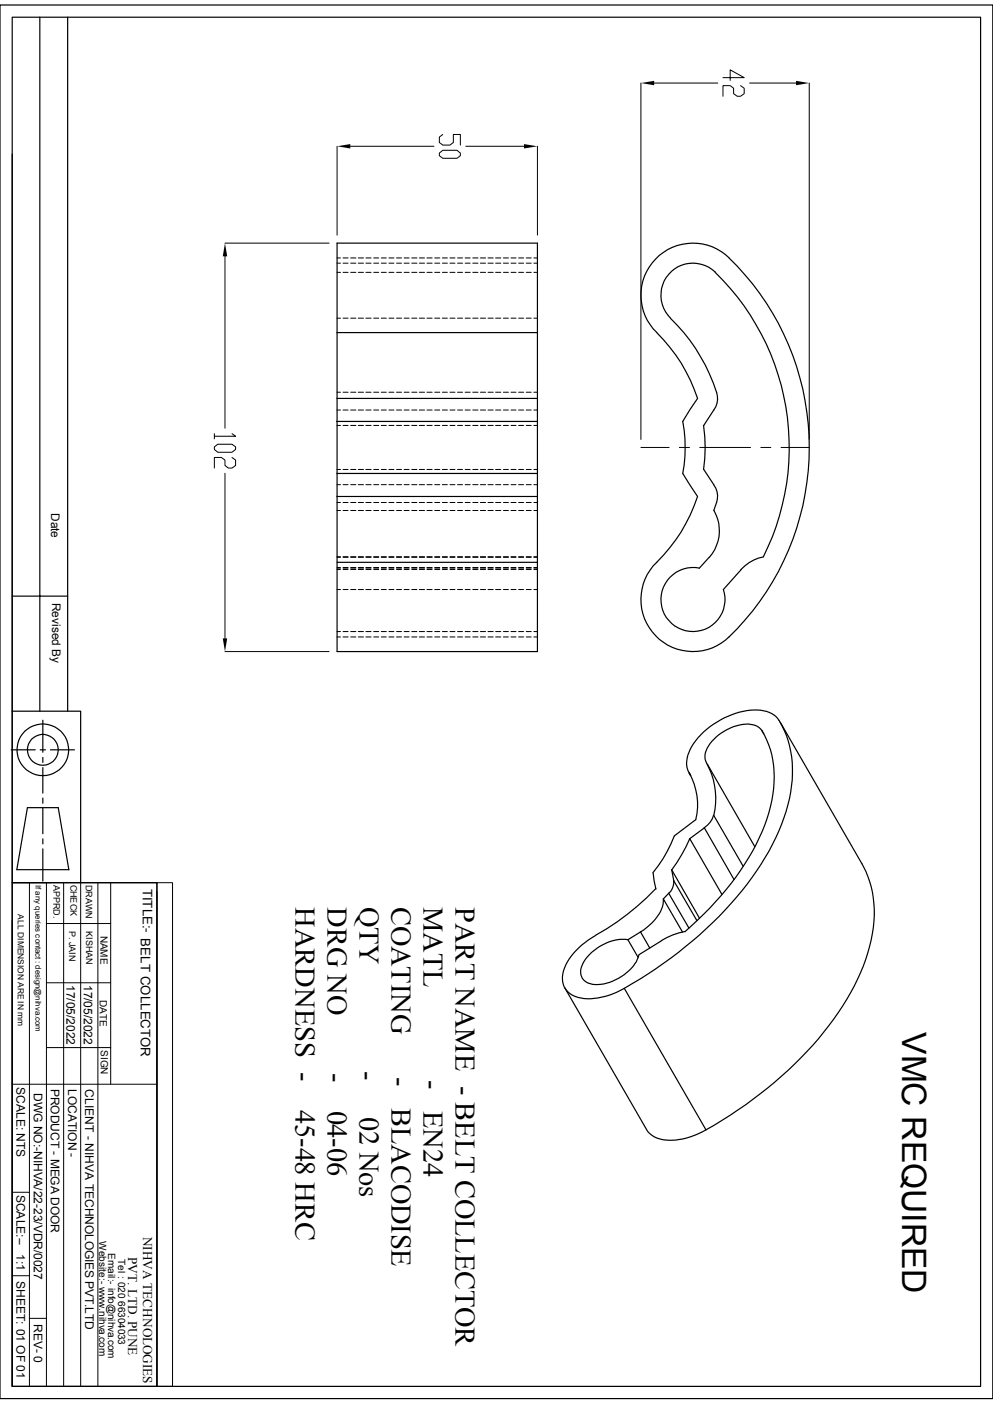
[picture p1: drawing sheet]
<svg xmlns="http://www.w3.org/2000/svg" width="210mm" height="297mm" viewBox="0 0 210 297" stroke-linecap="round" stroke-linejoin="round" font-family="sans-serif">
<g fill="none" stroke="#000" stroke-width=".25">
<path d="M0 1.1h210v294.8h-210zM2.6 3.6h204.8v289.7h-204.8zM8.4 3.6v146.9M14.3 3.6v146.9M2.6 32.6v117.9h14.5v36.2M151.3 57.6a51.6 51.6 0 0 1 10.2 60.2M151.3 57.6a6.8 6.8 0 0 0-9.6 .1 6.8 6.8 0 0 0 .1 9.6M154.2 54.6a55.8 55.8 0 0 1-.8 80.8 11 11 0 0 1-15.1-1.3 11 11 0 0 1 .6-15.1 34.1 34.1 0 0 0 8.6-14l-3.1-4.8a30.1 30.1 0 0 0 0-11l3.1-4.9a34.1 34.1 0 0 0-8.6-13.9M154.2 54.6a11 11 0 0 0-15.5 .2 11 11 0 0 0 .2 15.5M71.3 70.4h42.4v-19h-42.4v67.6M113.7 70.4v13.9h-42.4M141.8 67.4a37.4 37.4 0 0 1 9.8 15.6"/>
<path d="M71.3 89.2h42.4v11M113.7 84.3v4.9M148.8 90a32.2 32.2 0 0 1 0 9.3M148.8 99.3l2.2 3.2M151.6 83a4.1 4.1 0 0 1-.6 3.7l-2.2 3.3M71.3 119h42.4v18.8h-42.4zM71.3 105h42.4v14M71.3 100.2h42.4v4.8M151 102.6a4.1 4.1 0 0 1 .6 3.7M151 108a8.4 8.4 0 0 1-1 9.9l-2.1 2.3a6.8 6.8 0 0 0-8.1 6.4 6.8 6.8 0 0 0 7.7 6.9 6.8 6.8 0 0 0 5.5-8.8l3.8-4.2M151.6 106.3l-.6 1.7M161.5 117.8a8.5 8.5 0 0 0-4.8 2.7"/>
<path d="M2.6 126.1h11.7M2.4 158.6h5.1M2.6 150.5v36.2M8.5 158.6h1.1M9.1 152.4v6.7M10.7 158.6h5M161.1 154.5l.4 .8M161.1 154.5a20.8 20.8 0 0 1 1.8 16.1 46.9 46.9 0 0 1-11.6 20.2l-2.4 2.5-4 3.8M161.1 154.5a4.3 4.3 0 0 0-4.7-1.1 9.9 9.9 0 0 0-7.2 5.9l-.1 1.4a16.5 16.5 0 0 1 1.9 11.8l6.2 10.8M165 152.8l17.3 29.9a22.8 22.8 0 0 1 1.6 17.6 51.9 51.9 0 0 1-12 20.8 89.4 89.4 0 0 1-22.6 17.9M5.8 170.9h6.5l2.3 13.1h-11zM9.1 179.6v6.8"/>
<path d="M9.1 160.2v1.1M9.1 162.4v5.4M9.1 168.8v1.1M9.1 171v5.4M9.1 177.5v1M145.7 163.5l.4 .6M145.8 163.5a5.5 5.5 0 0 1 .5-5.6 17 17 0 0 1 14.6-7.7 5.1 5.1 0 0 1 4.4 3.2 22.9 22.9 0 0 1 1.3 16.9 53.8 53.8 0 0 1-13.2 22.2 89.9 89.9 0 0 1-21.4 16.6M145.8 163.5a13.6 13.6 0 0 1 1.4 9.9l-4.6 3.4a28.7 28.7 0 0 1-4.5 7.8M145.8 163.5l.2 .5M145.9 177.4a34.7 34.7 0 0 1-3.8 6.6M145.9 177.4l6.8 11.8M149 175.1l-3.1 2.3"/>
<path d="M149 175.1l6.2 11M149.6 161.7l10 17.4M150.9 172.5a4.8 4.8 0 0 1-2 2.6M2.6 186.7h30.6v106.6h-30.6zM2.6 194.8v98.5M125.9 197.9a13.3 13.3 0 0 0-6.9 8.1 4.2 4.2 0 0 0 3.9 5.1 14.5 14.5 0 0 0 9.1-2M132.8 198.8l2.2 3.7M135.5 197.1l1.9 3.4M135.5 197.1l-2.7 1.7a9.8 9.8 0 0 0-9.9 6 2.66 2.66 0 0 0 2.4 3.4 10 10 0 0 0 9.7-5.8l.1-.4 4.8-3M138.1 184.7l.6 3.4M138.7 188a53.9 53.9 0 0 1-12.8 9.9M140.3 190.2l4.1 7"/>
<path d="M140.3 190.2a7.1 7.1 0 0 1-2.9 5.5l-1.9 1.4M141.4 189l4.3 7.3M141.4 189l-1.1 1.2M142.1 184l5.9 10.3M142.1 184l.4 2.3M142.5 186.3l4.9 8.5M142.5 186.3a3.3 3.3 0 0 1-1.1 2.7M144.8 197.1a14.1 14.1 0 0 0-4.9 1.9M119.5 209l17.2 29.9a5.2 5.2 0 0 0 4.8 2.3 15.2 15.2 0 0 0 7.8-2.2M132 209.1l17.3 29.9"/>
<circle cx="9.1" cy="158.6" r="5.5"/>
<circle cx="9.1" cy="158.6" r="3.3"/>
</g>
<g fill="none" stroke="#000" stroke-width=".21">
<path d="M135.6 17.6v75.4M138.3 17.6h13.5M152.9 16.4h4.5l-3-1.6v2.2M156.6 18.1l.8 .6v1.1l-.8 .6h-.7l-.7-.6v-1.1l-.8-.6h-1.5v2.3M158.5 17.6h9.9M171.2 17.6v75.4M71.3 30.9v18.8M74.1 30.9h17.7M92.9 32.4l.7-.6h3l.8 .6v.5l-.8 .6h-3l-.7-.6zM93.6 28.4l-.7 .6v1.1l.7 .6h1.6l.7-.6v-1.7h1.5v2.3M98.5 30.9h12.3M113.7 30.9v18.8"/>
<path d="M47.6 51.4h22M47.6 54.2v36.4M71.3 54.6h.7M71.3 57.6h.7M71.3 55.7h.7M72.6 54.6h1M72.6 57.6h1M72.6 55.7h1M74.2 54.6h1.1M74.2 57.6h1.1M74.2 55.7h1.1M75.8 54.6h1.1"/>
<path d="M75.8 57.6h1.1M75.8 55.7h1.1M77.4 54.6h1.1M77.4 57.6h1.1M77.4 55.7h1.1M79 54.6h1.1M79 57.6h1.1M79 55.7h1.1M80.6 54.6h1.1M80.6 57.6h1.1M80.6 55.7h1.1M82.3 54.6h1"/>
<path d="M82.3 57.6h1M82.3 55.7h1M83.9 54.6h1M83.9 57.6h1M83.9 55.7h1M85.5 54.6h1M85.5 57.6h1M85.5 55.7h1M87.1 54.6h1.1M87.1 57.6h1.1M87.1 55.7h1.1M88.7 54.6h1.1"/>
<path d="M88.7 57.6h1.1M88.7 55.7h1.1M90.3 54.6h1.1M90.3 57.6h1.1M90.3 55.7h1.1M91.9 54.6h1.1M91.9 57.6h1.1M91.9 55.7h1.1M93.6 54.6h1M93.6 57.6h1M93.6 55.7h1M95.2 54.6h1"/>
<path d="M95.2 57.6h1M95.2 55.7h1M96.8 54.6h1M96.8 57.6h1M96.8 55.7h1M98.4 54.6h1M98.4 57.6h1M98.4 55.7h1M100 54.6h1.1M100 57.6h1.1M100 55.7h1.1M101.6 54.6h1.1"/>
<path d="M101.6 57.6h1.1M101.6 55.7h1.1M103.2 54.6h1.1M103.2 57.6h1.1M103.2 55.7h1.1M104.8 54.6h1.1M104.8 57.6h1.1M104.8 55.7h1.1M106.5 54.6h1M106.5 57.6h1M106.5 55.7h1M108.1 54.6h1"/>
<path d="M108.1 57.6h1M108.1 55.7h1M109.7 54.6h1M109.7 57.6h1M109.7 55.7h1M111.3 54.6h1.1M111.3 57.6h1.1M111.3 55.7h1.1M112.9 54.6h.8M112.9 57.6h.8M112.9 55.7h.8M71.3 67.3h.7"/>
<path d="M72.6 67.3h1M74.2 67.3h1.1M75.8 67.3h1.1M77.4 67.3h1.1M79 67.3h1.1M80.6 67.3h1.1M82.3 67.3h1M83.9 67.3h1M85.5 67.3h1M87.1 67.3h1.1M88.7 67.3h1.1M90.3 67.3h1.1"/>
<path d="M91.9 67.3h1.1M93.6 67.3h1M95.2 67.3h1M96.8 67.3h1M98.4 67.3h1M100 67.3h1.1M101.6 67.3h1.1M103.2 67.3h1.1M104.8 67.3h1.1M106.5 67.3h1M108.1 67.3h1M109.7 67.3h1"/>
<path d="M111.3 67.3h1.1M112.9 67.3h.8M45.3 91.7v1.1M45.3 94.5l.8-.5h3l.7 .5v.6l-.7 .6h-3l-.8-.6zM49.1 91.7l.7 .6h-4.5M49.1 96.8l.7 .5v1.2l-.7 .5h-.8l-.7-.5v-1.2l-.8-.5h-1.5v2.2M71.3 99.3h.7M71.3 90h.7M71.3 86.7h.7M71.3 83h.7M72.6 99.3h1M72.6 90h1"/>
<path d="M72.6 86.7h1M72.6 83h1M74.2 99.3h1.1M74.2 90h1.1M74.2 86.7h1.1M74.2 83h1.1M75.8 99.3h1.1M75.8 90h1.1M75.8 86.7h1.1M75.8 83h1.1M77.4 99.3h1.1M77.4 90h1.1"/>
<path d="M77.4 86.7h1.1M77.4 83h1.1M79 99.3h1.1M79 90h1.1M79 86.7h1.1M79 83h1.1M80.6 99.3h1.1M80.6 90h1.1M80.6 86.7h1.1M80.6 83h1.1M82.3 99.3h1M82.3 90h1"/>
<path d="M82.3 86.7h1M82.3 83h1M83.9 99.3h1M83.9 90h1M83.9 86.7h1M83.9 83h1M85.5 99.3h1M85.5 90h1M85.5 86.7h1M85.5 83h1M87.1 99.3h1.1M87.1 90h1.1"/>
<path d="M87.1 86.7h1.1M87.1 83h1.1M88.7 99.3h1.1M88.7 90h1.1M88.7 86.7h1.1M88.7 83h1.1M90.3 99.3h1.1M90.3 90h1.1M90.3 86.7h1.1M90.3 83h1.1M91.9 99.3h1.1M91.9 90h1.1"/>
<path d="M91.9 86.7h1.1M91.9 83h1.1M93.6 99.3h1M93.6 90h1M93.6 86.7h1M93.6 83h1M95.2 99.3h1M95.2 90h1M95.2 86.7h1M95.2 83h1M96.8 99.3h1M96.8 90h1"/>
<path d="M96.8 86.7h1M96.8 83h1M98.4 99.3h1M98.4 90h1M98.4 86.7h1M98.4 83h1M100 99.3h1.1M100 90h1.1M100 86.7h1.1M100 83h1.1M101.6 99.3h1.1M101.6 90h1.1"/>
<path d="M101.6 86.7h1.1M101.6 83h1.1M103.2 99.3h1.1M103.2 90h1.1M103.2 86.7h1.1M103.2 83h1.1M104.8 99.3h1.1M104.8 90h1.1M104.8 86.7h1.1M104.8 83h1.1M106.5 99.3h1M106.5 90h1"/>
<path d="M106.5 86.7h1M106.5 83h1M108.1 99.3h1M108.1 90h1M108.1 86.7h1M108.1 83h1M109.7 99.3h1M109.7 90h1M109.7 86.7h1M109.7 83h1M111.3 99.3h1.1M111.3 90h1.1"/>
<path d="M111.3 86.7h1.1M111.3 83h1.1M112.9 99.3h.8M112.9 90h.8M112.9 86.7h.8M112.9 83h.8M135.6 94.7h5.9M143.7 94.7h2.1M148 94.7h10.8M160.9 94.7h2.1M165.2 94.7h6M47.6 100.1v34.9"/>
<path d="M71.3 117.9h.7M71.3 102.5h.7M71.3 106.3h.7M71.3 108h.7M71.3 117.8h.7M72.6 117.9h1M72.6 106.3h1M72.6 108h1M72.6 117.8h1M72.6 102.5h1M74.2 117.9h1.1M74.2 106.3h1.1"/>
<path d="M74.2 108h1.1M74.2 117.8h1.1M74.2 102.5h1.1M75.8 117.9h1.1M75.8 106.3h1.1M75.8 108h1.1M75.8 117.8h1.1M75.8 102.5h1.1M77.4 117.9h1.1M77.4 106.3h1.1M77.4 108h1.1M77.4 117.8h1.1"/>
<path d="M77.4 102.5h1.1M79 117.9h1.1M79 106.3h1.1M79 108h1.1M79 117.8h1.1M79 102.5h1.1M80.6 117.9h1.1M80.6 106.3h1.1M80.6 108h1.1M80.6 117.8h1.1M80.6 102.5h1.1M82.3 117.9h1"/>
<path d="M82.3 106.3h1M82.3 108h1M82.3 117.8h1M82.3 102.5h1M83.9 117.9h1M83.9 106.3h1M83.9 108h1M83.9 117.8h1M83.9 102.5h1M85.5 117.9h1M85.5 106.3h1M85.5 108h1"/>
<path d="M85.5 117.8h1M85.5 102.5h1M87.1 117.9h1.1M87.1 106.3h1.1M87.1 108h1.1M87.1 117.8h1.1M87.1 102.5h1.1M88.7 117.9h1.1M88.7 106.3h1.1M88.7 108h1.1M88.7 117.8h1.1M88.7 102.5h1.1"/>
<path d="M90.3 117.9h1.1M90.3 106.3h1.1M90.3 108h1.1M90.3 117.8h1.1M90.3 102.5h1.1M91.9 117.9h1.1M91.9 106.3h1.1M91.9 108h1.1M91.9 117.8h1.1M91.9 102.5h1.1M93.6 117.9h1M93.6 106.3h1"/>
<path d="M93.6 108h1M93.6 117.8h1M93.6 102.5h1M95.2 117.9h1M95.2 106.3h1M95.2 108h1M95.2 117.8h1M95.2 102.5h1M96.8 117.9h1M96.8 106.3h1M96.8 108h1M96.8 117.8h1"/>
<path d="M96.8 102.5h1M98.4 117.9h1M98.4 106.3h1M98.4 108h1M98.4 117.8h1M98.4 102.5h1M100 117.9h1.1M100 106.3h1.1M100 108h1.1M100 117.8h1.1M100 102.5h1.1M101.6 117.9h1.1"/>
<path d="M101.6 106.3h1.1M101.6 108h1.1M101.6 117.8h1.1M101.6 102.5h1.1M103.2 117.9h1.1M103.2 106.3h1.1M103.2 108h1.1M103.2 117.8h1.1M103.2 102.5h1.1M104.8 117.9h1.1M104.8 106.3h1.1M104.8 108h1.1"/>
<path d="M104.8 117.8h1.1M104.8 102.5h1.1M106.5 117.9h1M106.5 106.3h1M106.5 108h1M106.5 117.8h1M106.5 102.5h1M108.1 117.9h1M108.1 106.3h1M108.1 108h1M108.1 117.8h1M108.1 102.5h1"/>
<path d="M109.7 117.9h1M109.7 106.3h1M109.7 108h1M109.7 117.8h1M109.7 102.5h1M111.3 117.9h1.1M111.3 106.3h1.1M111.3 108h1.1M111.3 117.8h1.1M111.3 102.5h1.1M112.9 117.9h.8M112.9 106.3h.8"/>
<path d="M112.9 108h.8M112.9 117.8h.8M112.9 102.5h.8M47.6 137.8h22M71.3 134.7h.7M71.3 120.2h.7M71.3 124.7h.7M71.3 120.5h.7M71.3 120.1h.7M71.3 133.6h.7M72.6 134.7h1M72.6 120.2h1"/>
<path d="M72.6 124.7h1M72.6 133.6h1M72.6 120.5h1M72.6 120.1h1M74.2 134.7h1.1M74.2 120.2h1.1M74.2 124.7h1.1M74.2 133.6h1.1M74.2 120.5h1.1M74.2 120.1h1.1M75.8 134.7h1.1M75.8 120.2h1.1"/>
<path d="M75.8 124.7h1.1M75.8 133.6h1.1M75.8 120.5h1.1M75.8 120.1h1.1M77.4 134.7h1.1M77.4 120.2h1.1M77.4 124.7h1.1M77.4 133.6h1.1M77.4 120.5h1.1M77.4 120.1h1.1M79 134.7h1.1M79 120.2h1.1"/>
<path d="M79 124.7h1.1M79 133.6h1.1M79 120.5h1.1M79 120.1h1.1M80.6 134.7h1.1M80.6 120.2h1.1M80.6 124.7h1.1M80.6 133.6h1.1M80.6 120.5h1.1M80.6 120.1h1.1M82.3 134.7h1M82.3 120.2h1"/>
<path d="M82.3 124.7h1M82.3 133.6h1M82.3 120.5h1M82.3 120.1h1M83.9 134.7h1M83.9 120.2h1M83.9 124.7h1M83.9 133.6h1M83.9 120.5h1M83.9 120.1h1M85.5 134.7h1M85.5 120.2h1"/>
<path d="M85.5 124.7h1M85.5 133.6h1M85.5 120.5h1M85.5 120.1h1M87.1 134.7h1.1M87.1 120.2h1.1M87.1 124.7h1.1M87.1 133.6h1.1M87.1 120.5h1.1M87.1 120.1h1.1M88.7 134.7h1.1M88.7 120.2h1.1"/>
<path d="M88.7 124.7h1.1M88.7 133.6h1.1M88.7 120.5h1.1M88.7 120.1h1.1M90.3 134.7h1.1M90.3 120.2h1.1M90.3 124.7h1.1M90.3 133.6h1.1M90.3 120.5h1.1M90.3 120.1h1.1M91.9 134.7h1.1M91.9 120.2h1.1"/>
<path d="M91.9 124.7h1.1M91.9 133.6h1.1M91.9 120.5h1.1M91.9 120.1h1.1M93.6 134.7h1M93.6 120.2h1M93.6 124.7h1M93.6 133.6h1M93.6 120.5h1M93.6 120.1h1M95.2 134.7h1M95.2 120.2h1"/>
<path d="M95.2 124.7h1M95.2 133.6h1M95.2 120.5h1M95.2 120.1h1M96.8 134.7h1M96.8 120.2h1M96.8 124.7h1M96.8 133.6h1M96.8 120.5h1M96.8 120.1h1M98.4 134.7h1M98.4 120.2h1"/>
<path d="M98.4 124.7h1M98.4 133.6h1M98.4 120.5h1M98.4 120.1h1M100 134.7h1.1M100 120.2h1.1M100 124.7h1.1M100 133.6h1.1M100 120.5h1.1M100 120.1h1.1M101.6 134.7h1.1M101.6 120.2h1.1"/>
<path d="M101.6 124.7h1.1M101.6 133.6h1.1M101.6 120.5h1.1M101.6 120.1h1.1M103.2 134.7h1.1M103.2 120.2h1.1M103.2 124.7h1.1M103.2 133.6h1.1M103.2 120.5h1.1M103.2 120.1h1.1M104.8 134.7h1.1M104.8 120.2h1.1"/>
<path d="M104.8 124.7h1.1M104.8 133.6h1.1M104.8 120.5h1.1M104.8 120.1h1.1M106.5 134.7h1M106.5 120.2h1M106.5 124.7h1M106.5 133.6h1M106.5 120.5h1M106.5 120.1h1M108.1 134.7h1M108.1 120.2h1"/>
<path d="M108.1 124.7h1M108.1 133.6h1M108.1 120.5h1M108.1 120.1h1M109.7 134.7h1M109.7 120.2h1M109.7 124.7h1M109.7 133.6h1M109.7 120.5h1M109.7 120.1h1M111.3 134.7h1.1M111.3 120.2h1.1"/>
<path d="M111.3 124.7h1.1M111.3 133.6h1.1M111.3 120.5h1.1M111.3 120.1h1.1M112.9 134.7h.8M112.9 120.2h.8M112.9 124.7h.8M112.9 133.6h.8M112.9 120.5h.8M112.9 120.1h.8M2.6 186.7h30.6M6.2 186.7v106.6"/>
<path d="M9.8 195.4h13.6M9.8 186.7v106.6M13.5 186.7v106.6M17.1 186.7v106.6M20.7 186.7v106.6M23.4 186.7v42.7M33.2 186.7h3.3v106.6h-3.3zM33.2 188.6v104.7M9.8 207.9h13.6M2.6 229.4h30.6M9.8 221.6h13.6M2.6 252.2h3.6"/>
<path d="M2.6 269.9h3.6M6.2 278.9h3.6"/>
</g>
<path d="M135.6 17.6l2.7-.5v.9zM168.4 17.1l2.8 .5-2.8 .4zM71.3 30.9l2.8-.4v.9zM110.8 30.5l2.9 .4-2.9 .5zM47.6 51.4l.4 2.8h-.9zM47.1 135h.9l-.4 2.8z" fill="#000"/>
<text font-size="7.1" x="190.8" y="218.4" transform="rotate(90 190.8 218.4)">VMC REQUIRED</text>
<g font-size="6">
<text x="62.5" y="191.9" transform="rotate(90 62.5 191.9)">HARDNESS -</text>
<text x="69.3" y="191.9" transform="rotate(90 69.3 191.9)">DRG NO</text>
<text x="76" y="191.8" transform="rotate(90 76 191.8)">QTY</text>
<text x="82.8" y="191.8" transform="rotate(90 82.8 191.8)">COATING</text>
<text x="89.6" y="191.9" transform="rotate(90 89.6 191.9)">MATL</text>
<text x="96.4" y="191.9" transform="rotate(90 96.4 191.9)">PART NAME - BELT COLLECTOR</text>
<text x="69.3" y="227" transform="rotate(90 69.3 227)">-</text>
<text x="76" y="226.6" transform="rotate(90 76 226.6)">-</text>
<text x="82.8" y="227.8" transform="rotate(90 82.8 227.8)">-</text>
<text x="89.6" y="228.4" transform="rotate(90 89.6 228.4)">-</text>
<text x="62.5" y="234.8" transform="rotate(90 62.5 234.8)">45-48 HRC</text>
<text x="69.3" y="234.9" transform="rotate(90 69.3 234.9)">04-06</text>
<text x="76" y="236.2" transform="rotate(90 76 236.2)">02 Nos</text>
<text x="82.8" y="234.3" transform="rotate(90 82.8 234.3)">BLACODISE</text>
<text x="89.6" y="235" transform="rotate(90 89.6 235)">EN24</text>
</g>
<g font-size="2.8">
<text x="30.2" y="188" transform="rotate(90 30.2 188)">TITLE:- BELT COLLECTOR</text>
<text x="30.3" y="261.6" transform="rotate(90 30.3 261.6)">NIHVA TECHNOLOGIES</text>
<text x="27.1" y="265.9" transform="rotate(90 27.1 265.9)">PVT. LTD. PUNE</text>
</g>
<g font-size="2.5">
<text x="10.8" y="108.5" transform="rotate(90 10.8 108.5)">Date</text>
<text x="11" y="127.5" transform="rotate(90 11 127.5)">Revised By</text>
<text x="14.1" y="208.4" transform="rotate(90 14.1 208.4)">17/05/2022</text>
<text x="17.7" y="208.3" transform="rotate(90 17.7 208.3)">17/05/2022</text>
<text x="3.5" y="230" transform="rotate(90 3.5 230)">SCALE: NTS</text>
<text x="7.2" y="231.2" transform="rotate(90 7.2 231.2)">DWG NO:-NIHVA/22-23/VDR/0027</text>
<text x="10.8" y="230.3" transform="rotate(90 10.8 230.3)">PRODUCT - MEGA DOOR</text>
<text x="14.4" y="230.3" transform="rotate(90 14.4 230.3)">LOCATION -</text>
<text x="18" y="230.4" transform="rotate(90 18 230.4)">CLIENT - NIHVA TECHNOLOGIES PVT.LTD</text>
<text x="3.5" y="252.7" transform="rotate(90 3.5 252.7)">SCALE:--</text>
<text x="3.5" y="265.3" transform="rotate(90 3.5 265.3)">1:1</text>
<text x="3.5" y="271" transform="rotate(90 3.5 271)">SHEET: 01 OF 01</text>
<text x="7.2" y="280" transform="rotate(90 7.2 280)">REV- 0</text>
</g>
<g font-size="2.1">
<text x="21.3" y="197.9" transform="rotate(90 21.3 197.9)">NAME</text>
<text x="21.1" y="211.5" transform="rotate(90 21.1 211.5)">DATE</text>
<text x="21.3" y="222.1" transform="rotate(90 21.3 222.1)">SIGN</text>
<text x="21" y="262.6" transform="rotate(90 21 262.6)">Website:- www.nihva.com</text>
<text x="22.9" y="265" transform="rotate(90 22.9 265)">Email:- info@nihva.com</text>
<text x="25" y="266.3" transform="rotate(90 25 266.3)">Tel : 020 66304033</text>
</g>
<g font-size="1.9">
<text x="11.3" y="187.2" transform="rotate(90 11.3 187.2)">APPRD.</text>
<text x="14.9" y="187.1" transform="rotate(90 14.9 187.1)">CHECK</text>
<text x="18.1" y="187.2" transform="rotate(90 18.1 187.2)">DRAWN</text>
<text x="14.6" y="196.9" transform="rotate(90 14.6 196.9)">P. JAIN</text>
<text x="18.2" y="197" transform="rotate(90 18.2 197)">KISHAN</text>
</g>
<text font-size="1.8" x="3.8" y="193.4" transform="rotate(90 3.8 193.4)">ALL DIMENSION ARE IN mm</text>
<text font-size="1.7" x="7.5" y="187.2" transform="rotate(90 7.5 187.2)">If any queries contact : design@nihva.com</text>
</svg>
